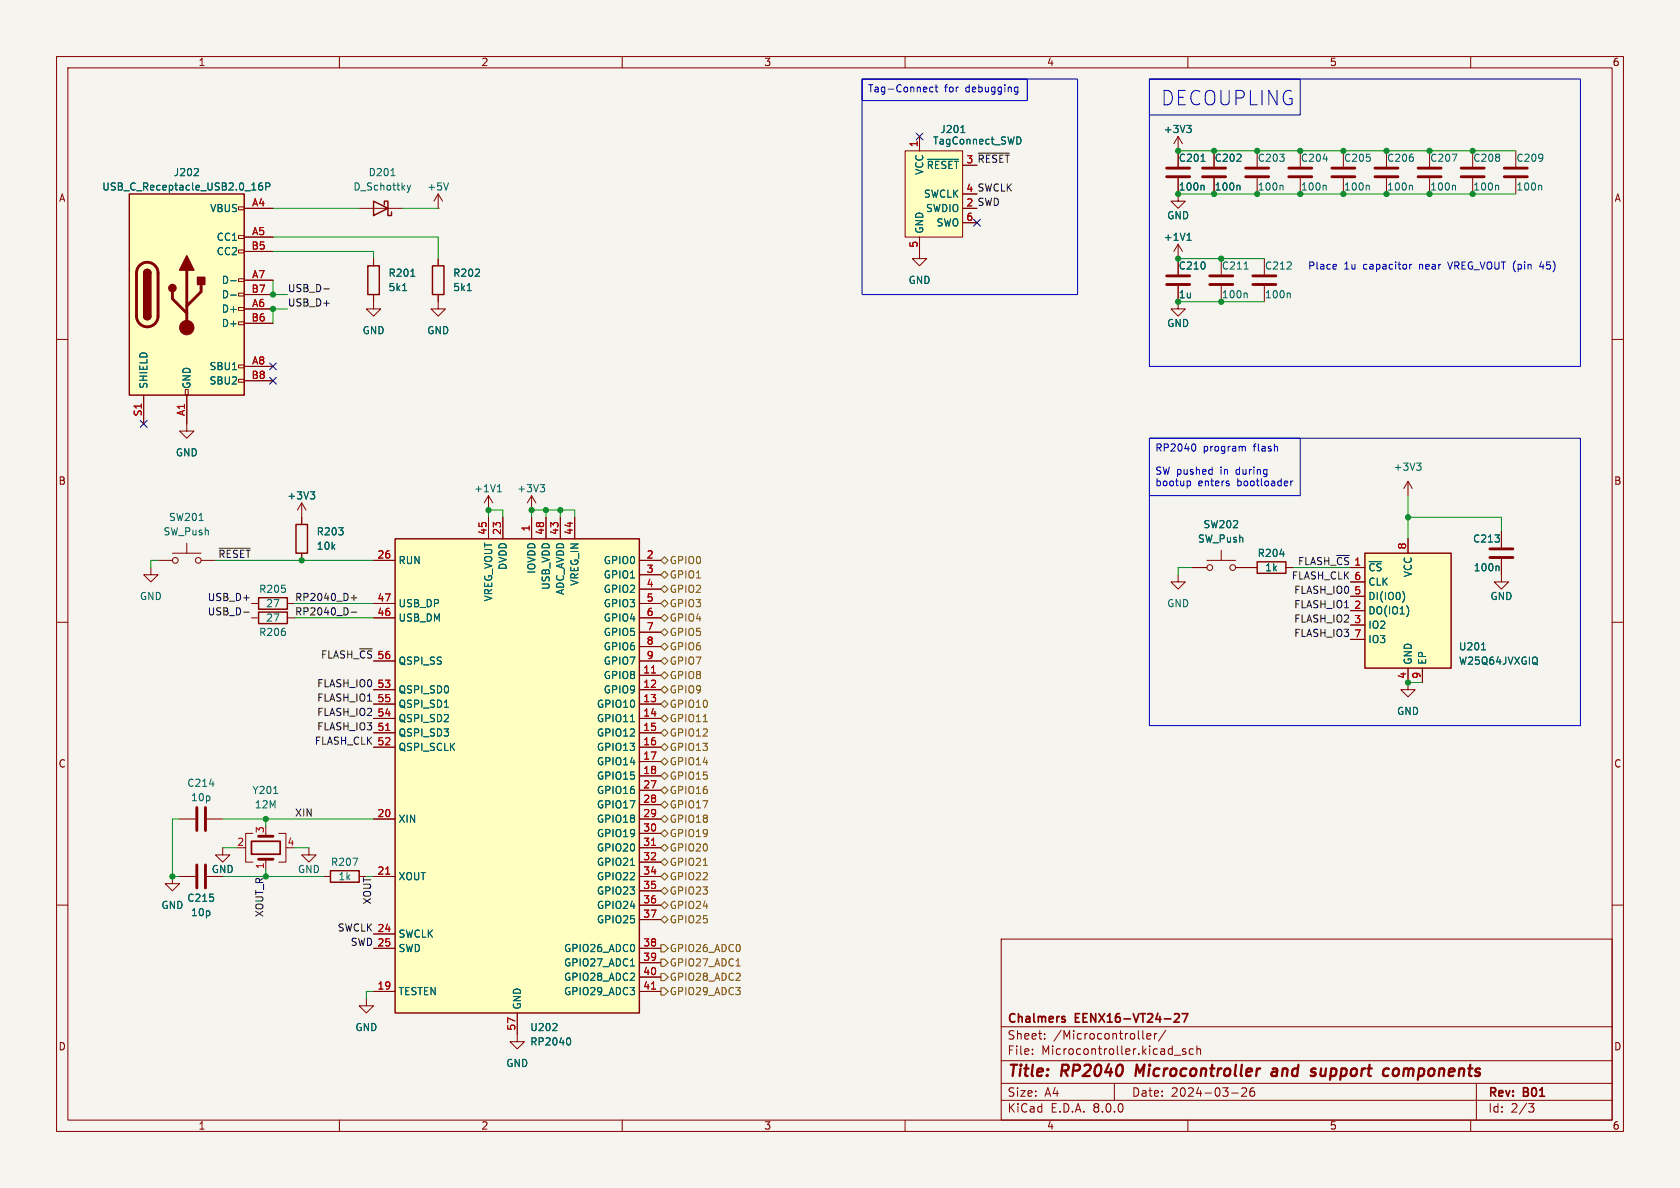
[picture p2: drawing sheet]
<svg xmlns="http://www.w3.org/2000/svg" width="297mm" height="210mm" viewBox="0 0 297 210" stroke-linecap="round" stroke-linejoin="round" font-family="sans-serif">
<path d="M0 0h297v210h-297z" fill="#f5f4ef" stroke="#f5f4ef" stroke-width=".18"/>
<g fill="none" stroke="#840000" stroke-width=".18">
<path d="M10 10h277v190h-277zM12 12h273v186h-273zM60 10v2M110 10v2M160 10v2M210 10v2M260 10v2M10 60h2M285 60h2M10 110h2M285 110h2M10 160h2"/>
<path d="M285 160h2M177 166h108v32h-108zM60 198v2M110 198v2M160 198v2M177 194.5h108M177 191.5h108M177 187.5h108M177 181.5h108M182.5 186.3v.1M182.5 185.5v.1M184.7 183.6v.1"/>
<path d="M184.7 182.8v.1M197 191.5v3M202 182.2v1.3l.2 .2M202.7 183.2l.8-.1-.1-.3-.4-.1-.3 .2 .1 .7h.6M204.1 182.7v1M204.5 182.7l-.3 .1-.1 .2M206.1 182.1l-1.3 2M207.6 186.5h1.1M209.6 185.5l-.4-.1-.2 .2 .1 .2 .5 .2v.3h-.6M210 198v2M211 185.5l-.5-.1-.3 .3v.4l.2 .2h.6M211.6 185.5l.2-.1 .4 .1v.9"/>
<path d="M211.6 184.9v1.5M217.7 193.2h1.2M219.5 192.4l.6-.1 .2 .1 .1 .3-.9 1.1h.9M221.7 192.3a.59 .59 0 0 0-.7 .6v.6l.1 .2 .4 .1 .2-.1 .1-.5-.1-.3h-.5l-.2 .3M260 198v2M261 191.5v6.5M270.2 195.1h1l-.5 .6 .4 .1 .1 .5-.3 .3h-.4"/>
</g>
<path d="M201 188.2l-.3 2M225 189l.2-.1 .5 .1M225.8 189.4h-.7a.4 .4 0 0 0-.3 .4 .4 .4 0 0 0 .2 .4l.7-.1M233.6 188.9l-.1 1.2M247.2 189a.59 .59 0 0 0-.9 .3v.7a.53 .53 0 0 0 .8 0" fill="none" stroke="#840000" stroke-width=".4"/>
<path d="M188.1 179.7l.2 .1M207.6 179.3l.6-.1 .2 .1 .1 .3-.9 1.1h.9M209 179.2h1l-.7 1.5M188.1 180.2l.2 .2-.2 .3" fill="none" stroke="#840000" stroke-width=".3"/>
<path d="M241.3 97.8h15.2v20.3h-15.2z" fill="#ffffc2"/>
<path d="M222.2 99.3h5.1v2h-5.1zM241.3 97.8h15.2v20.3h-15.2z" fill="none" stroke="#840000" stroke-width=".25"/>
<g fill="none" stroke="#840000" stroke-width=".18">
<path d="M208.3 34.3v1.3h1.2l-1.2 1.2-1.3-1.2h1.3M229.9 26.7v2.8M229.9 31.5v2.8M237.5 26.7v2.8M237.5 31.5v2.8M245.1 26.7v2.8M245.1 31.5v2.8M252.7 26.7v2.8M252.7 31.5v2.8M260.3 26.7v2.8M260.3 31.5v2.8M268 26.7v2.8"/>
<path d="M268 31.5v2.8M208.3 53.3v1.3h1.2l-1.2 1.3-1.3-1.3h1.3M208.3 43.2l-.8 1.3M208.3 43.2v2.5M208.3 43.2l.7 1.3M215.9 45.7v2.8M215.9 50.5v2.8M223.5 45.7v2.8M223.5 50.5v2.8M213.4 99.1h5M215.9 97.3v1.8M248.9 95.3v2.5"/>
<path d="M210.8 100.3h2.6M218.4 100.3h3.8M227.3 100.3h1.3M238.8 100.3h2.5M238.8 108h2.5M238.8 110.5h2.5M238.8 105.4h2.5M238.8 102.9h2.5M238.8 113h2.5M248.9 118.1v3.8h1.3l-1.3 1.3-1.3-1.3h1.3M251.5 118.1v2.6M31.7 144.8h2.8"/>
<path d="M36.6 144.8h2.8M91.4 182.9v1.3h1.3l-1.3 1.2-1.2-1.2h1.2"/>
<circle cx="213.9" cy="100.3" r=".51"/>
<circle cx="217.9" cy="100.3" r=".51"/>
</g>
<g fill="none" stroke="#006464" stroke-width=".18">
<path d="M233.9 28.1h.8M234.3 32.8l.2 .1v.7M241.9 32.8l.2 .1v.7M249.5 32.8l.2 .1v.7M256.7 27.2h.9l-.6 1.3M257.1 32.8l.2 .1v.7M264.8 32.8l.1 .1v.7M272.4 32.8l.2 .1v.7M209.9 42.5h.7M210 41.5l.2-.3v1.3M219.9 47.6h.8M220.3 51.8l.2 .2v.6"/>
<path d="M227.9 51.8l.2 .2v.6M226.3 97.9h.8M248 104.6a1.49 1.49 0 0 1 0 1.8M249 107.6v.9M261.9 114.9h.7M37 138.6h.8"/>
</g>
<g fill="none" stroke="#840000" stroke-width=".51">
<path d="M227.8 31.2h4.1M227.8 29.7h4.1M235.5 31.2h4M235.5 29.7h4M243.1 31.2h4M243.1 29.7h4M250.7 31.2h4.1M250.7 29.7h4.1M258.3 31.2h4.1M258.3 29.7h4.1M265.9 31.2h4.1M265.9 29.7h4.1"/>
<path d="M213.9 50.3h4M213.9 48.8h4M221.5 50.3h4.1M221.5 48.8h4.1M34.8 142.7v4.1M36.3 142.7v4.1"/>
</g>
<path d="M22.9 34.3h20.3v35.6h-20.3z" fill="#ffffc2"/>
<g fill="none" stroke="#840000" stroke-width=".18">
<path d="M42.2 36.6h1v.5h-1zM43.2 36.8h5.1M63.5 36.8h7.6M77.5 36.8h.1M77.5 34.3l-.8 1.3M77.5 34.3v2.5M77.5 34.3l.7 1.3M208.3 24.1v5.4M208.3 31.5v2.8M208.3 24.1l-.8 1.3M208.3 24.1l.7 1.3M214.6 26.7v2.8"/>
<path d="M214.6 31.5v2.8M222.2 26.7v2.8M222.2 31.5v2.8M42.2 56.9h1v.5h-1zM42.2 54.4h1v.5h-1zM42.2 51.8h1v.5h-1zM42.2 49.3h1v.5h-1zM42.2 44.2h1v.5h-1zM42.2 41.7h1v.5h-1zM43.2 41.9h5.1M43.2 54.6h5.1M43.2 49.5h5.1"/>
<path d="M43.2 44.5h5.1M43.2 57.2h5.1M43.2 52.1h5.1M66 52.1v2.5h1.3l-1.3 1.3-1.2-1.3h1.2M66 45.7v1.3M77.5 52.1v2.5h1.2l-1.2 1.3-1.3-1.3h1.3M77.5 45.7v1.3M208.3 45.7v2.8M208.3 50.5v2.8M25.4 69.9v5M32.8 68.8h.5v1.1h-.5zM33 69.9v6.3h1.3l-1.3 1.3-1.3-1.3h1.3"/>
<path d="M42.2 67.1h1v.5h-1zM42.2 64.5h1v.5h-1zM43.2 64.8h5.1M43.2 67.3h5.1M27.9 99.1h2.6M30.5 97.8h5.1M33 96v1.8M35.6 99.1h2.5M53.3 88.9l-.7 1.3M53.3 88.9v3.8M53.3 97.8v1.3M53.3 88.9l.8 1.3"/>
<path d="M86.4 87.6l-.8 1.3M86.4 87.6v2.6M86.4 87.6l.7 1.3M94 87.6l-.8 1.3M94 87.6v2.6M94 87.6l.7 1.3M248.9 85.1l-.7 1.3M248.9 85.1v2.5M248.9 85.1l.8 1.3M265.4 98.8v4.1h-1.2l1.2 1.2 1.3-1.2h-1.3M265.4 94v2.8M26.7 100.3v1.3h-1.3l1.3 1.3 1.2-1.3h-1.2"/>
<path d="M44.4 106.7h1.3M44.4 109.2h1.3M50.8 106.7h1.3M50.8 109.2h1.3M208.3 101.6v1.3h1.2l-1.2 1.2-1.3-1.2h1.3M54.6 149.9v1.2h-1.3l1.3 1.3 1.3-1.3h-1.3M57.1 154.9h1.3M63.5 154.9h1.3"/>
<circle cx="31" cy="99.1" r=".51"/>
<circle cx="35.1" cy="99.1" r=".51"/>
</g>
<path d="M22.9 34.3h20.3v35.6h-20.3zM66 35.6l2.6 1.2-2.6 1.3zM67.9 36.2v-.6h.7v2.5h.6v-.6M25.4 55.9a.64 .64 0 0 0 .6 .6 .64 .64 0 0 0 .7-.6M25.4 48.3a.64 .64 0 0 1 .6-.7 .64 .64 0 0 1 .7 .7M65 47h2.1v5.1h-2.1zM76.5 47h2v5.1h-2zM52.3 92.7h2.1v5.1h-2.1zM45.7 105.7h5.1v2h-5.1zM45.7 108.2h5.1v2h-5.1zM58.4 153.9h5.1v2.1h-5.1z" fill="none" stroke="#840000" stroke-width=".25"/>
<g fill="none" stroke="#840000" stroke-width=".51">
<path d="M206.2 31.2h4.1M206.2 29.7h4.1M212.6 31.2h4.1M212.6 29.7h4.1M220.2 31.2h4.1M220.2 29.7h4.1M24.7 46.9a1.91 1.91 0 0 1 2.1-.4 1.91 1.91 0 0 1 1.1 1.8v7.6a1.91 1.91 0 0 1-1.9 1.9 1.91 1.91 0 0 1-1.9-1.9v-7.8l.2-.6zM30.5 51.6v1.2l2.5 2.6M33 47.8v10.1M35.6 50.3v1.3l-2.6 2.5M206.2 50.3h4.1M206.2 48.8h4.1"/>
<path d="M263.4 98.6h4.1M263.4 97h4.1"/>
</g>
<g fill="#840000" stroke="#840000" stroke-width=".25">
<path d="M25.4 55.9h1.3a.64 .64 0 0 1-.7 .6 .64 .64 0 0 1-.6-.6z"/>
<path d="M25.4 48.3h1.3v7.6h-1.3z"/>
<path d="M25.6 47.8a.64 .64 0 0 1 .7-.1 .64 .64 0 0 1 .4 .6h-1.3z"/>
<path d="M33 45.2l1.3 2.6h-2.6z"/>
<path d="M34.9 49h1.3v1.3h-1.3z"/>
<circle cx="30.5" cy="50.9" r=".63"/>
</g>
<circle cx="33" cy="57.9" r="1.27" fill="#840000" stroke="#840000" stroke-width=".18"/>
<g fill="none" stroke="#006464" stroke-width=".18">
<path d="M35 29.9l.1 .1-.1 .3-.7 .8h.8M46.3 32.3l-.3 .1a.86 .86 0 0 0 0 1.2l.4-.1v-.4l-.2-.3-.4 .1-.1 .2M47 33l.6-.1 .1-.1v-.3l-.7-.2v1.3M69.1 31.1h.7M72 32.8l.3 .8M72.3 33.6l-.3 .4M72.6 32.8l-.3 .8M79.3 32.3l-.4 1.3M209.8 22.2h.8l-.4 .5M210.3 22.7l.3 .2v.3l-.3 .2M212.3 28.5h.7M212.7 32.8l.2 .1v.7"/>
<path d="M219 32.8l.2 .1v.7M226.7 32.8l.1 .1v.7M40.8 49.6h1M40.8 52.2h1M71.2 51.4h.7M72.6 48.8h.7M82.6 51.4h.7M35.2 92h.7M54.9 86.9h.7l-.4 .5M55.4 87.4l.2 .3v.3l-.2 .2M87.9 86.9h.8M88.1 86l.2-.3v1.2"/>
<path d="M95.5 85.7h.8l-.4 .5M96 86.2l.3 .2v.3l-.3 .2M250.4 81.9h.8l-.4 .4M251 82.3l.2 .3v.3l-.2 .2M264.8 100.1l.2 .1v.7M62.4 151.7h.8l-.5 1.3"/>
</g>
<path d="M160 26.7h10.2v15.2h-10.2z" fill="#ffffc2"/>
<path d="M160 26.7h10.2v15.2h-10.2zM162.6 24.1v2.6M170.2 29.2h2.5M170.2 39.4h2.5M162.6 41.9v3.8h1.2l-1.2 1.3-1.3-1.3h1.3" fill="none" stroke="#840000" stroke-width=".18"/>
<path d="M164 28.2h5.4M169.9 23.4h.7M180.1 24.2a.68 .68 0 0 1 .4 .6 .68 .68 0 0 1-.4 .7" fill="none" stroke="#006464" stroke-width=".18"/>
<path d="M69.8 95.3h43.2v83.8h-43.2z" fill="#ffffc2"/>
<path d="M69.8 95.3h43.2v83.8h-43.2z" fill="none" stroke="#840000" stroke-width=".25"/>
<g fill="none" stroke="#840000" stroke-width=".18">
<path d="M43.2 36.8h5.1M162.6 24.1v2.6M170.2 29.2h2.5M170.2 39.4h2.5M208.3 26.7v2.8M208.3 31.5v2.8M214.6 26.7v2.8M214.6 31.5v2.8M43.2 41.9h5.1M43.2 54.6h5.1M43.2 49.5h5.1M43.2 44.5h5.1"/>
<path d="M43.2 57.2h5.1M43.2 52.1h5.1M66 45.7v1.3M66 52.1v1.2M77.5 45.7v1.3M77.5 52.1v1.2M162.6 41.9v2.6M208.3 45.7v2.8M208.3 50.5v2.8M25.4 69.9v5M33 69.9v5M43.2 64.8h5.1"/>
<path d="M43.2 67.3h5.1M53.3 91.4v1.3M53.3 97.8v1.3M66 99.1h3.8M86.4 91.4v3.9M88.9 91.4v3.9M94 91.4v3.9M96.5 91.4v3.9M99.1 91.4v3.9M101.6 91.4v3.9M113 99.1h3.8M248.9 95.3v2.5"/>
<path d="M265.4 94v2.8M265.4 98.8v2.8M66 109.2h3.8M66 106.7h3.8M66 116.8h3.8M113 119.4h3.8M113 101.6h3.8M113 104.1h3.8M113 109.2h3.8M113 106.7h3.8M113 116.8h3.8M113 111.8h3.8"/>
<path d="M113 114.3h3.8M210.8 100.3h2.6M218.4 100.3h3.8M227.3 100.3h1.3M238.8 100.3h2.5M238.8 108h2.5M238.8 110.5h2.5M238.8 105.4h2.5M238.8 102.9h2.5M238.8 113h2.5M248.9 118.1v2.6M251.5 118.1v2.6"/>
<path d="M66 121.9h3.8M66 124.5h3.8M66 127h3.8M66 129.5h3.8M66 132.1h3.8M113 121.9h3.8M113 124.5h3.8M113 127h3.8M113 129.5h3.8M113 132.1h3.8M113 134.6h3.8M113 137.2h3.8"/>
<path d="M113 139.7h3.8M30.5 154.9v1.3h1.2l-1.2 1.3-1.3-1.3h1.3M31.7 154.9h2.8M36.6 154.9h2.8M39.4 149.9v1.2h1.2l-1.2 1.3-1.3-1.3h1.3M43.2 149.9h.2M44.7 147.3h-1.3v5.1h1.3M47 151.9v1.8M49.3 147.3h1.2v5.1h-1.2M66 144.8h3.8M66 154.9h3.8M113 144.8h3.8"/>
<path d="M113 154.9h3.8M113 142.2h3.8M113 147.3h3.8M113 149.9h3.8M113 152.4h3.8M113 157.5h3.8M64.8 176.5v1.3h1.2l-1.2 1.3-1.3-1.3h1.3M66 175.3h3.8M66 165.1h3.8M66 167.6h3.8M91.4 179.1v3.8M113 175.3h3.8"/>
<path d="M113 167.6h3.8M113 160h3.8M113 162.6h3.8M113 170.2h3.8M113 172.7h3.8"/>
</g>
<path d="M115.2 119h.7M68.2 129.1h.7M68.2 154.5h.7M115.2 149.4h.7M115.2 174.8h.7" fill="none" stroke="#a90000" stroke-width=".18"/>
<g fill="none" stroke="#006464" stroke-width=".18">
<path d="M35 29.9l.1 .1-.1 .3-.7 .8h.8M46.3 32.3l-.3 .1a.86 .86 0 0 0 0 1.2l.4-.1v-.4l-.2-.3-.4 .1-.1 .2M47 33l.6-.1 .1-.1v-.3l-.7-.2v1.3M164 28.2h5.4M169.9 23.4h.7M180.1 24.2a.68 .68 0 0 1 .4 .6 .68 .68 0 0 1-.4 .7M209.8 22.2h.8l-.4 .5M210.3 22.7l.3 .2v.3l-.3 .2M212.3 28.5h.7M212.7 32.8l.2 .1v.7M219 32.8l.2 .1v.7M40.8 49.6h1"/>
<path d="M40.8 52.2h1M71.2 51.4h.7M72.6 48.8h.7M82.6 51.4h.7M209.9 42.5h.7M210 41.5l.2-.3v1.3M54.9 86.9h.7l-.4 .5M55.4 87.4l.2 .3v.3l-.2 .2M226.3 97.9h.8M248 104.6a1.49 1.49 0 0 1 0 1.8M249 107.6v.9M261.9 114.9h.7"/>
<path d="M264.8 100.1l.2 .1v.7M78.6 125h.7M111.5 127.6h.7M48.4 140.3h.7M111.5 153h.7M111.5 170.8h.7M97.7 182.2h.8M98.4 181v.5M100.6 183.5a.79 .79 0 0 1 0 1.2"/>
</g>
<path d="M34.8 152.9v4.1M36.3 152.9v4.1M45.7 151.9h2.6M45.7 147.8h2.6" fill="none" stroke="#840000" stroke-width=".51"/>
<path d="M44.4 148.7h5.1v2.3h-5.1z" fill="none" stroke="#840000" stroke-width=".3"/>
<g fill="none" stroke="#725600" stroke-width=".18">
<path d="M116.8 99.1l.7-.7 .6 .7-.6 .6zM116.8 116.8l.7-.6 .6 .6-.6 .7zM116.8 114.3l.7-.6 .6 .6-.6 .6zM116.8 109.2l.7-.6 .6 .6-.6 .7zM116.8 106.7l.7-.7 .6 .7-.6 .6zM116.8 104.1l.7-.6 .6 .6-.6 .7zM117.5 118.7l.6 .7-.6 .6-.7-.6zM117.5 101l.6 .6-.6 .6-.7-.6zM117.5 111.1l.6 .7-.6 .6-.7-.6zM116.8 132.1l.7-.7 .6 .7-.6 .6zM116.8 127l.7-.6 .6 .6-.6 .6zM116.8 121.9l.7-.6 .6 .6-.6 .7z"/>
<path d="M116.8 129.5l.7-.6 .6 .6-.6 .7zM116.8 124.5l.7-.7 .6 .7-.6 .6zM116.8 139.7l.7-.6 .6 .6-.6 .6zM116.8 137.2l.7-.7 .6 .7-.6 .6zM116.8 134.6l.7-.6 .6 .6-.6 .7zM124.3 127.6h.8M116.8 144.8l.7-.7 .6 .7-.6 .6zM116.8 152.4l.7-.6 .6 .6-.6 .6zM116.8 149.9l.7-.7 .6 .7-.6 .6zM116.8 154.9l.7-.6 .6 .6-.6 .7zM116.8 147.3l.7-.6 .6 .6-.6 .7zM116.8 157.5l.7-.7 .6 .7-.6 .6z"/>
<path d="M117.5 141.6l.6 .6-.6 .7-.7-.7zM124.3 153h.8M116.8 172.1h.7l.6 .6-.6 .7h-.7zM116.8 174.6h.7l.6 .7-.6 .6h-.7zM116.8 169.5h.7l.6 .7-.6 .6h-.7zM116.8 162.6l.7-.7 .6 .7-.6 .6zM116.8 160l.7-.6 .6 .6-.6 .7zM116.8 167h.7l.6 .6-.6 .7h-.7zM130.1 170.8h.8"/>
</g>
<path d="M172.9 27.1h5.5M57.3 51.1h.9M38.7 96.9h5.5M43.1 108.2h.9M62.1 108.2h1M62.1 105.7h1M62.6 105.2v1" fill="none" stroke="#0f0f0f" stroke-width=".18"/>
<g fill="none" stroke="#0000c2" stroke-width=".18">
<path d="M152.4 14h29.2v3.8h-29.2zM152.4 14h38.1v38.1h-38.1zM164.9 15.5l-.3-.1-.3 .2 .2 .6h.4M165.3 15.4h.5M165.5 15v1.1l.3 .1M179.6 15.4l.3 .1M179.9 16.2h-.3M179.9 15.4v1l-.1 .2-.3 .1M203.2 14h26.7v6.3h-26.7zM203.2 14h76.2v50.8h-76.2zM236.1 46.7l.2 .3-.6 .2M236.2 47.5l-.1 .1"/>
<path d="M249.2 46.7v.9M249.6 46.7l-.4 .3M255.9 46.3l.5 1.3M272.5 46.2l-.3 1h.8M203.2 77.5h26.7v10.1h-26.7zM203.2 77.5h76.2v50.8h-76.2zM211.1 78.5a.79 .79 0 0 1 0 1.2M219.7 79h.4l.1 .7M210.4 85.2v.6l-.4 .1M217.3 85.5v.3M228.2 85v.9M228.6 85l-.4 .3"/>
</g>
<g fill="none" stroke="#009600" stroke-width=".18">
<path d="M48.3 36.8h15.2M71.1 36.8h6.4M208.3 26.7h59.7M208.3 34.3h59.7M48.3 41.9h29.2v3.8M48.3 44.5h17.7v1.2M48.3 49.5v2.6h2.5M50.8 54.6h-2.5v2.6M208.3 45.7h15.2M208.3 53.3h15.2M27.9 99.1h-1.2v1.2M38.1 99.1h27.9"/>
<path d="M86.4 91.4v-1.2h2.5v1.2M94 91.4v-1.2h7.6v1.2M96.5 90.2v1.2M99.1 90.2v1.2M248.9 87.6v7.7M248.9 91.4h16.5v2.6M52.1 109.2h13.9M52.1 106.7h13.9M210.8 100.3h-2.5v1.3M228.6 100.3h10.2M248.9 120.7h2.6M31.7 144.8h-1.2v10.1h1.2"/>
<path d="M39.4 149.9h2.5M39.4 144.8h26.6M39.4 154.9h17.7M47 144.8v1.3M47 153.7v1.2M52.1 149.9h2.5M66 175.3h-1.2v1.2"/>
</g>
<path d="M162 23.5l1.2 1.2M163.2 23.5l-1.2 1.2M172.1 38.8l1.2 1.2M173.3 38.8l-1.2 1.2M24.8 74.3l1.2 1.2M26 74.3l-1.2 1.2M47.7 64.2l1.2 1.2M47.7 66.7l1.2 1.2M48.9 64.2l-1.2 1.2M48.9 66.7l-1.2 1.2" fill="none" stroke="#000084" stroke-width=".18"/>
<g fill="#009600" stroke="#009600" stroke-width=".18">
<circle cx="215.9" cy="53.3" r=".46"/>
<circle cx="248.9" cy="120.7" r=".46"/>
<circle cx="248.9" cy="91.4" r=".46"/>
<circle cx="94" cy="90.2" r=".46"/>
<circle cx="48.3" cy="52.1" r=".46"/>
<circle cx="86.4" cy="90.2" r=".46"/>
<circle cx="237.5" cy="26.7" r=".46"/>
<circle cx="237.5" cy="34.3" r=".46"/>
<circle cx="245.1" cy="26.7" r=".46"/>
<circle cx="245.1" cy="34.3" r=".46"/>
<circle cx="222.2" cy="26.7" r=".46"/>
<circle cx="222.2" cy="34.3" r=".46"/>
<circle cx="214.6" cy="26.7" r=".46"/>
<circle cx="215.9" cy="45.7" r=".46"/>
<circle cx="208.3" cy="45.7" r=".46"/>
<circle cx="214.6" cy="34.3" r=".46"/>
<circle cx="229.9" cy="34.3" r=".46"/>
<circle cx="229.9" cy="26.7" r=".46"/>
<circle cx="208.3" cy="26.7" r=".46"/>
<circle cx="208.3" cy="34.3" r=".46"/>
<circle cx="48.3" cy="54.6" r=".46"/>
<circle cx="53.3" cy="99.1" r=".46"/>
<circle cx="96.5" cy="90.2" r=".46"/>
<circle cx="208.3" cy="53.3" r=".46"/>
<circle cx="99.1" cy="90.2" r=".46"/>
<circle cx="252.7" cy="26.7" r=".46"/>
<circle cx="252.7" cy="34.3" r=".46"/>
<circle cx="260.3" cy="34.3" r=".46"/>
<circle cx="260.3" cy="26.7" r=".46"/>
<circle cx="47" cy="154.9" r=".46"/>
<circle cx="30.5" cy="154.9" r=".46"/>
<circle cx="47" cy="144.8" r=".46"/>
</g>
<text font-size="3.5" fill="#0000c2" x="205.1" y="18.9">DECOUPLING</text>
<g font-size="2.8" fill="#840000">
<text x="178" y="190.9">Title:</text>
<text x="187.7" y="190.9">RP2040</text>
<text x="201.6" y="190.9">Microcontroller</text>
<text x="226.5" y="190.9">and</text>
<text x="234.2" y="190.9">support</text>
<text x="247.8" y="190.9">components</text>
</g>
<g font-size="2.1" fill="#840000">
<text x="178" y="184">Sheet:</text>
<text x="178" y="181.2">Chalmers</text>
<text x="186.2" y="184">/Microcontroller/</text>
<text x="190.2" y="181.2">EENX16-VT24-27</text>
<text x="178" y="186.7">File:</text>
<text x="184.1" y="186.7">Microcontroller.kicad_sch</text>
<text x="178" y="196.9">KiCad</text>
<text x="178" y="194.1">Size:</text>
<text x="184.7" y="194.1">A4</text>
<text x="185.7" y="196.9">E.D.A.</text>
<text x="193.3" y="196.9">8.0.0</text>
<text x="200" y="194.1">Date:</text>
<text x="207" y="194.1">2024-03-26</text>
<text x="263" y="194.3">Rev:</text>
<text x="263" y="196.9">Id:</text>
<text x="267.1" y="196.9">2/3</text>
<text x="269.4" y="194.3">B01</text>
</g>
<g font-size="1.8" fill="#840000">
<text x="35" y="11.9">1</text>
<text x="85" y="11.9">2</text>
<text x="135" y="11.9">3</text>
<text x="185" y="11.9">4</text>
<text x="235" y="11.9">5</text>
<text x="285" y="11.9">6</text>
<text x="10.3" y="35.9">A</text>
<text x="170.7" y="34">4 SWCLK</text>
<text x="285.3" y="35.9">A</text>
<text x="170.7" y="36.6">2 SWD</text>
<text x="10.3" y="85.9">B</text>
<text x="285.3" y="85.9">B</text>
<text x="10.3" y="135.9">C</text>
<text x="285.3" y="135.9">C</text>
<text x="10.3" y="185.9">D</text>
<text x="285.3" y="185.9">D</text>
<text x="35" y="199.9">1</text>
<text x="85" y="199.9">2</text>
<text x="135" y="199.9">3</text>
<text x="185" y="199.9">4</text>
<text x="235" y="199.9">5</text>
<text x="285" y="199.9">6</text>
</g>
<g font-size="1.8" fill="#0000c2">
<text x="153.4" y="16.6">Tag-Connect</text>
<text x="167" y="16.6">for</text>
<text x="170.8" y="16.6">debugging</text>
<text x="231.2" y="47.9">Place</text>
<text x="237.6" y="47.9">1u</text>
<text x="241.1" y="47.9">capacitor</text>
<text x="251.2" y="47.9">near</text>
<text x="256.5" y="47.9">VREG_VOUT (pin</text>
<text x="273.1" y="47.9">45)</text>
<text x="204.2" y="80.1">RP2040</text>
<text x="212.7" y="80.1">program</text>
<text x="221.7" y="80.1">flash</text>
<text x="204.2" y="84.2">SW pushed</text>
<text x="204.2" y="86.3">bootup</text>
<text x="211.8" y="86.3">enters</text>
<text x="215.9" y="84.2">in</text>
<text x="218.8" y="84.2">during</text>
<text x="218.8" y="86.3">bootloader</text>
</g>
<g font-size="1.8" fill="#006464">
<text x="166.1" y="23.7">J201</text>
<text x="205.6" y="23.7">+3V3</text>
<text x="164.9" y="25.8">TagConnect_SWD</text>
<text x="208.3" y="28.8">C201</text>
<text x="214.6" y="28.8">C202</text>
<text x="222.3" y="28.8">C203</text>
<text x="229.9" y="28.8">C204</text>
<text x="237.5" y="28.8">C205</text>
<text x="245.1" y="28.8">C206</text>
<text x="252.7" y="28.8">C207</text>
<text x="260.4" y="28.8">C208</text>
<text x="268" y="28.8">C209</text>
<text x="18" y="33.9">USB_C_Receptacle_USB2.0_16P</text>
<text x="30.6" y="31.3">J202</text>
<text x="62.4" y="33.9">D_Schottky</text>
<text x="65.1" y="31.3">D201</text>
<text x="75.4" y="33.9">+5V</text>
<text x="163.2" y="35.2">SWCLK</text>
<text x="163.4" y="31" transform="rotate(-90 163.4 31)">VCC</text>
<text x="163.7" y="30.1">~{RESET}</text>
<text x="208.3" y="33.9">100n</text>
<text x="214.6" y="33.9">100n</text>
<text x="222.3" y="33.9">100n</text>
<text x="229.9" y="33.9">100n</text>
<text x="237.5" y="33.9">100n</text>
<text x="245.1" y="33.9">100n</text>
<text x="252.7" y="33.9">100n</text>
<text x="260.4" y="33.9">100n</text>
<text x="268" y="33.9">100n</text>
<text x="37.1" y="37.7">VBUS</text>
<text x="163.4" y="41.4" transform="rotate(-90 163.4 41.4)">GND</text>
<text x="163.6" y="37.7">SWDIO</text>
<text x="165.5" y="40.2">SWO</text>
<text x="206.2" y="39">GND</text>
<text x="38.2" y="42.8">CC1</text>
<text x="38.2" y="45.3">CC2</text>
<text x="205.6" y="42.8">+1V1</text>
<text x="208.3" y="47.9">C210</text>
<text x="215.9" y="47.9">C211</text>
<text x="223.5" y="47.9">C212</text>
<text x="39.1" y="50.4">D-</text>
<text x="39.1" y="52.9">D-</text>
<text x="68.6" y="49.1">R201</text>
<text x="68.6" y="51.7">5k1</text>
<text x="80" y="49.1">R202</text>
<text x="80" y="51.7">5k1</text>
<text x="160.5" y="50.4">GND</text>
<text x="208.3" y="52.9">1u</text>
<text x="215.9" y="52.9">100n</text>
<text x="223.5" y="52.9">100n</text>
<text x="39.1" y="55.5">D+</text>
<text x="39.1" y="58">D+</text>
<text x="64" y="59.3">GND</text>
<text x="75.4" y="59.3">GND</text>
<text x="206.2" y="58">GND</text>
<text x="36.9" y="65.6">SBU1</text>
<text x="26.3" y="68.8" transform="rotate(-90 26.3 68.8)">SHIELD</text>
<text x="33.9" y="68.8" transform="rotate(-90 33.9 68.8)">GND</text>
<text x="36.9" y="68.2">SBU2</text>
<text x="31" y="80.9">GND</text>
<text x="246.3" y="83.4">+3V3</text>
<text x="50.7" y="88.5">+3V3</text>
<text x="83.7" y="87.2">+1V1</text>
<text x="91.3" y="87.2">+3V3</text>
<text x="28.8" y="94.8">SW_Push</text>
<text x="29.8" y="92.3">SW201</text>
<text x="55.9" y="94.8">R203</text>
<text x="212.7" y="93.6">SW202</text>
<text x="55.9" y="97.4">10k</text>
<text x="70.4" y="99.9">RUN</text>
<text x="89.8" y="100.9" transform="rotate(-90 89.8 100.9)">DVDD</text>
<text x="94.8" y="101.5" transform="rotate(-90 94.8 101.5)">IOVDD</text>
<text x="106.6" y="99.9">GPIO0</text>
<text x="211.7" y="96.1">SW_Push</text>
<text x="222.2" y="98.7">R204</text>
<text x="223.6" y="101.2">1k</text>
<text x="241.8" y="101.2">~{CS}</text>
<text x="260.3" y="96.1">C213</text>
<text x="260.4" y="101.2">100n</text>
<text x="24.6" y="106.3">GND</text>
<text x="45.7" y="105">R205</text>
<text x="46.9" y="107.5">27</text>
<text x="70.4" y="107.5">USB_DP</text>
<text x="87.2" y="106.4" transform="rotate(-90 87.2 106.4)">VREG_VOUT</text>
<text x="97.4" y="104.4" transform="rotate(-90 97.4 104.4)">USB_VDD</text>
<text x="99.9" y="105.3" transform="rotate(-90 99.9 105.3)">ADC_AVDD</text>
<text x="102.5" y="103.6" transform="rotate(-90 102.5 103.6)">VREG_IN</text>
<text x="106.6" y="102.5">GPIO1</text>
<text x="106.6" y="105">GPIO2</text>
<text x="106.6" y="107.5">GPIO3</text>
<text x="206.2" y="107.5">GND</text>
<text x="241.8" y="106.3">DI(IO0)</text>
<text x="241.8" y="103.7">CLK</text>
<text x="249.8" y="102.1" transform="rotate(-90 249.8 102.1)">VCC</text>
<text x="263.4" y="106.3">GND</text>
<text x="45.7" y="112.6">R206</text>
<text x="46.9" y="110.1">27</text>
<text x="70.4" y="110.1">USB_DM</text>
<text x="106.6" y="110.1">GPIO4</text>
<text x="106.6" y="112.6">GPIO5</text>
<text x="241.8" y="108.8">DO(IO1)</text>
<text x="241.8" y="111.4">IO2</text>
<text x="241.8" y="113.9">IO3</text>
<text x="70.4" y="117.7">QSPI_SS</text>
<text x="106.6" y="115.2">GPIO6</text>
<text x="106.6" y="117.7">GPIO7</text>
<text x="249.8" y="117.6" transform="rotate(-90 249.8 117.6)">GND</text>
<text x="252.3" y="117.6" transform="rotate(-90 252.3 117.6)">EP</text>
<text x="257.8" y="115.2">U201</text>
<text x="257.8" y="117.7">W25Q64JVXGIQ</text>
<text x="70.4" y="122.8">QSPI_SD0</text>
<text x="70.4" y="125.3">QSPI_SD1</text>
<text x="105.4" y="125.3">GPIO10</text>
<text x="106.6" y="120.2">GPIO8</text>
<text x="106.6" y="122.8">GPIO9</text>
<text x="70.4" y="130.4">QSPI_SD3</text>
<text x="70.4" y="127.9">QSPI_SD2</text>
<text x="105.4" y="127.9">GPIO11</text>
<text x="105.4" y="130.4">GPIO12</text>
<text x="246.9" y="126.6">GND</text>
<text x="70.4" y="132.9">QSPI_SCLK</text>
<text x="105.4" y="132.9">GPIO13</text>
<text x="105.4" y="135.5">GPIO14</text>
<text x="33" y="139.3">C214</text>
<text x="33.7" y="141.8">10p</text>
<text x="44.5" y="140.6">Y201</text>
<text x="45" y="143.1">12M</text>
<text x="105.4" y="138">GPIO15</text>
<text x="105.4" y="140.6">GPIO16</text>
<text x="105.4" y="143.1">GPIO17</text>
<text x="70.4" y="145.6">XIN</text>
<text x="105.4" y="145.6">GPIO18</text>
<text x="105.4" y="148.2">GPIO19</text>
<text x="37.3" y="154.5">GND</text>
<text x="52.6" y="154.5">GND</text>
<text x="58.4" y="153.3">R207</text>
<text x="59.7" y="155.8">1k</text>
<text x="70.4" y="155.8">XOUT</text>
<text x="105.4" y="150.7">GPIO20</text>
<text x="105.4" y="153.3">GPIO21</text>
<text x="105.4" y="155.8">GPIO22</text>
<text x="28.4" y="160.9">GND</text>
<text x="33" y="159.6">C215</text>
<text x="105.4" y="158.3">GPIO23</text>
<text x="105.4" y="160.9">GPIO24</text>
<text x="33.7" y="162.2">10p</text>
<text x="70.4" y="166">SWCLK</text>
<text x="105.4" y="163.4">GPIO25</text>
<text x="70.4" y="168.5">SWD</text>
<text x="99.6" y="168.5">GPIO26_ADC0</text>
<text x="99.6" y="171">GPIO27_ADC1</text>
<text x="99.6" y="173.6">GPIO28_ADC2</text>
<text x="70.4" y="176.1">TESTEN</text>
<text x="92.3" y="178.6" transform="rotate(-90 92.3 178.6)">GND</text>
<text x="99.6" y="176.1">GPIO29_ADC3</text>
<text x="62.7" y="182.5">GND</text>
<text x="93.6" y="182.5">U202</text>
<text x="93.6" y="185">RP2040</text>
<text x="89.4" y="188.8">GND</text>
</g>
<g font-size="1.8" fill="#a90000">
<text x="162.3" y="26.1" transform="rotate(-90 162.3 26.1)">1</text>
<text x="170.7" y="29">3</text>
<text x="170.7" y="34">4</text>
<text x="44.5" y="36.6">A4</text>
<text x="44.5" y="41.7">A5</text>
<text x="170.7" y="39.1">6</text>
<text x="170.7" y="36.6">2</text>
<text x="44.4" y="44.2">B5</text>
<text x="162.3" y="43.9" transform="rotate(-90 162.3 43.9)">5</text>
<text x="44.4" y="51.8">B7</text>
<text x="44.5" y="49.3">A7</text>
<text x="44.4" y="56.9">B6</text>
<text x="44.5" y="54.4">A6</text>
<text x="44.5" y="64.5">A8</text>
<text x="44.4" y="67.1">B8</text>
<text x="25.1" y="73.7" transform="rotate(-90 25.1 73.7)">S1</text>
<text x="32.8" y="73.6" transform="rotate(-90 32.8 73.6)">A1</text>
<text x="86.1" y="94.7" transform="rotate(-90 86.1 94.7)">45</text>
<text x="88.6" y="94.7" transform="rotate(-90 88.6 94.7)">23</text>
<text x="93.7" y="94.1" transform="rotate(-90 93.7 94.1)">1</text>
<text x="96.3" y="94.7" transform="rotate(-90 96.3 94.7)">48</text>
<text x="98.8" y="94.7" transform="rotate(-90 98.8 94.7)">43</text>
<text x="101.3" y="94.7" transform="rotate(-90 101.3 94.7)">44</text>
<text x="66.6" y="98.8">26</text>
<text x="114.2" y="98.8">2</text>
<text x="114.2" y="101.3">3</text>
<text x="239.3" y="100.1">1</text>
<text x="248.7" y="97.2" transform="rotate(-90 248.7 97.2)">8</text>
<text x="66.6" y="106.4">47</text>
<text x="114.2" y="103.9">4</text>
<text x="114.2" y="106.4">5</text>
<text x="239.3" y="107.7">2</text>
<text x="239.3" y="105.2">5</text>
<text x="239.3" y="102.6">6</text>
<text x="66.6" y="109">46</text>
<text x="114.2" y="109">6</text>
<text x="114.2" y="111.5">7</text>
<text x="239.3" y="110.2">3</text>
<text x="239.3" y="112.8">7</text>
<text x="66.6" y="116.6">56</text>
<text x="113.6" y="119.1">11</text>
<text x="114.2" y="114">8</text>
<text x="114.2" y="116.6">9</text>
<text x="66.6" y="121.7">53</text>
<text x="66.6" y="124.2">55</text>
<text x="113.6" y="121.7">12</text>
<text x="113.6" y="124.2">13</text>
<text x="248.7" y="120.1" transform="rotate(-90 248.7 120.1)">4</text>
<text x="251.2" y="120.1" transform="rotate(-90 251.2 120.1)">9</text>
<text x="66.6" y="129.3">51</text>
<text x="66.6" y="126.7">54</text>
<text x="66.6" y="131.8">52</text>
<text x="113.6" y="126.7">14</text>
<text x="113.6" y="129.3">15</text>
<text x="113.6" y="131.8">16</text>
<text x="113.6" y="134.4">17</text>
<text x="113.6" y="136.9">18</text>
<text x="113.6" y="139.4">27</text>
<text x="113.6" y="142">28</text>
<text x="41.8" y="149.6">2</text>
<text x="46.7" y="147.4" transform="rotate(-90 46.7 147.4)">3</text>
<text x="50.7" y="149.6">4</text>
<text x="66.6" y="144.5">20</text>
<text x="113.6" y="144.5">29</text>
<text x="113.6" y="147.1">30</text>
<text x="113.6" y="149.6">31</text>
<text x="46.7" y="153.7" transform="rotate(-90 46.7 153.7)">1</text>
<text x="66.6" y="154.7">21</text>
<text x="113.6" y="152.1">32</text>
<text x="113.6" y="154.7">34</text>
<text x="113.6" y="157.2">35</text>
<text x="113.6" y="159.8">36</text>
<text x="66.6" y="164.8">24</text>
<text x="66.6" y="167.4">25</text>
<text x="113.6" y="162.3">37</text>
<text x="113.6" y="167.4">38</text>
<text x="113.6" y="169.9">39</text>
<text x="113.6" y="172.5">40</text>
<text x="66.6" y="175">19</text>
<text x="113.6" y="175">41</text>
<text x="91.2" y="182.3" transform="rotate(-90 91.2 182.3)">57</text>
</g>
<g font-size="1.8" fill="#0f0f0f">
<text x="170.7" y="29">3 ~{RESET}</text>
<text x="50.8" y="51.7">USB_D-</text>
<text x="50.8" y="54.3">USB_D+</text>
<text x="38.5" y="98.7">~{RESET}</text>
<text x="229.4" y="100">FLASH_~{CS}</text>
<text x="36.6" y="106.3">USB_D+</text>
<text x="52.1" y="106.3">RP2040_D+</text>
<text x="228.3" y="102.5">FLASH_CLK 6</text>
<text x="228.7" y="105.1">FLASH_IO0</text>
<text x="228.7" y="107.6">FLASH_IO1</text>
<text x="36.6" y="108.9">USB_D-</text>
<text x="52.1" y="108.9">RP2040_D-</text>
<text x="228.7" y="110.1">FLASH_IO2</text>
<text x="228.7" y="112.7">FLASH_IO3</text>
<text x="56.6" y="116.5">FLASH_~{CS}</text>
<text x="56" y="121.6">FLASH_IO0</text>
<text x="56" y="124.1">FLASH_IO1</text>
<text x="55.6" y="131.7">FLASH_CLK 52</text>
<text x="56" y="126.7">FLASH_IO2</text>
<text x="56" y="129.2">FLASH_IO3</text>
<text x="52.1" y="144.4">XIN</text>
<text x="46.6" y="162.2" transform="rotate(-90 46.6 162.2)">XOUT_R</text>
<text x="59.6" y="164.8">SWCLK 24</text>
<text x="61.9" y="167.3">SWD 25</text>
</g>
<g font-size="1.8" fill="#725600">
<text x="118.3" y="99.9">GPIO0</text>
<text x="118.3" y="107.5">GPIO3</text>
<text x="118.3" y="102.5">GPIO1</text>
<text x="118.3" y="105">GPIO2</text>
<text x="118.3" y="110.1">GPIO4</text>
<text x="118.3" y="112.6">GPIO5</text>
<text x="118.3" y="117.7">GPIO7</text>
<text x="118.3" y="115.2">GPIO6</text>
<text x="118.3" y="122.8">GPIO9</text>
<text x="118.3" y="120.2">GPIO8</text>
<text x="118.3" y="125.3">GPIO10</text>
<text x="118.3" y="127.9">GPIO11</text>
<text x="118.3" y="130.4">GPIO12</text>
<text x="118.3" y="132.9">GPIO13</text>
<text x="118.3" y="135.5">GPIO14</text>
<text x="118.3" y="143.1">GPIO17</text>
<text x="118.3" y="140.6">GPIO16</text>
<text x="118.3" y="138">GPIO15</text>
<text x="118.3" y="145.6">GPIO18</text>
<text x="118.3" y="148.2">GPIO19</text>
<text x="118.3" y="153.3">GPIO21</text>
<text x="118.3" y="150.7">GPIO20</text>
<text x="118.3" y="155.8">GPIO22</text>
<text x="118.3" y="160.9">GPIO24</text>
<text x="118.3" y="158.3">GPIO23</text>
<text x="118.3" y="163.4">GPIO25</text>
<text x="118.3" y="173.6">GPIO28_ADC2</text>
<text x="118.3" y="171">GPIO27_ADC1</text>
<text x="118.3" y="168.5">GPIO26_ADC0</text>
<text x="118.3" y="176.1">GPIO29_ADC3</text>
</g>
<text font-size="1.8" fill="#009600" x="65.7" y="160" transform="rotate(-90 65.7 160)">XOUT</text>
</svg>
